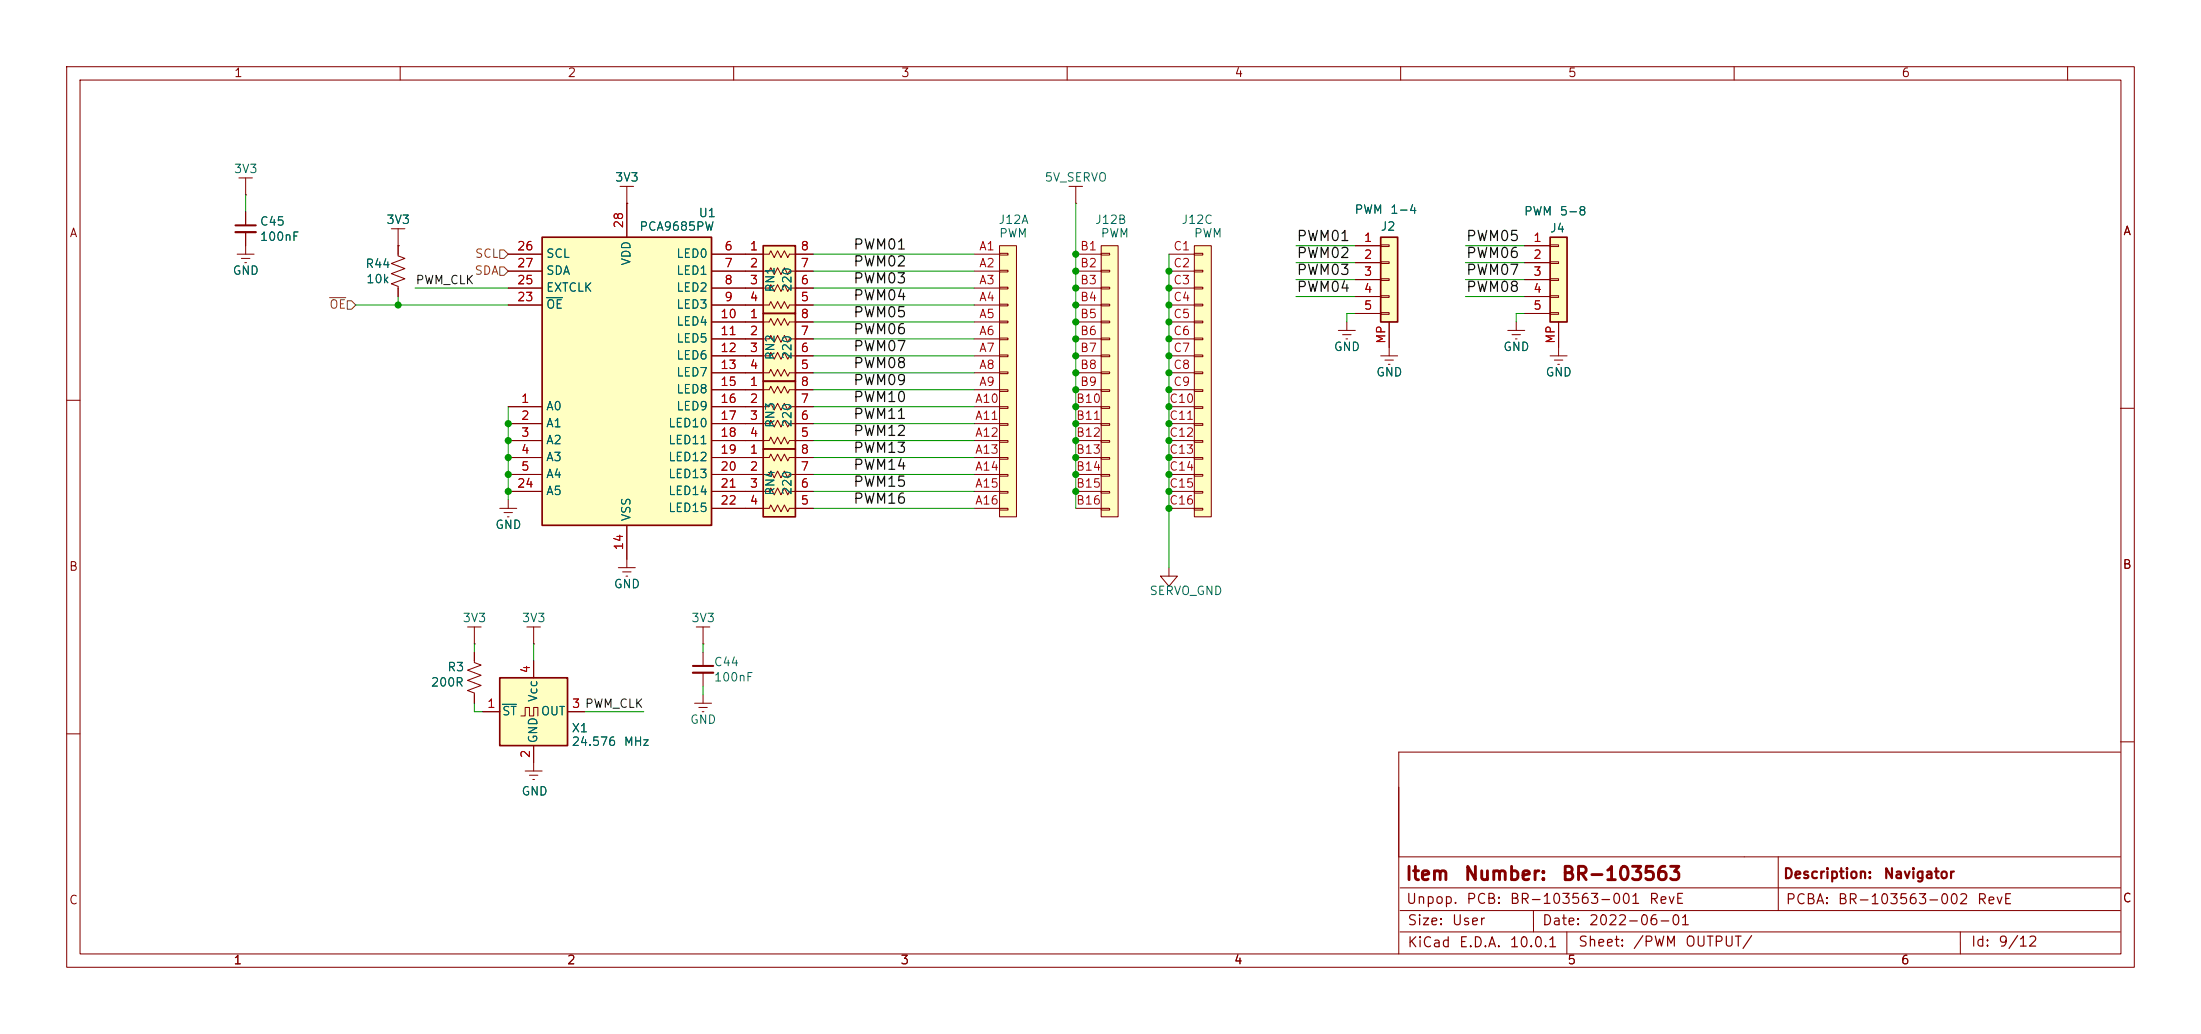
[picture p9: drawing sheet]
<svg xmlns="http://www.w3.org/2000/svg" width="330mm" height="155mm" viewBox="0 0 330 155" stroke-linecap="round" stroke-linejoin="round" font-family="sans-serif">
<g fill="none" stroke="#840000" stroke-width=".15">
<path d="M10 10h310v135h-310zM12 12h306v131h-306zM60 10v2M110 10v2M160 10v2M210 10v2M260 10v2M310 10v2M10 60h2M317.9 61.2h2M174 86.4h2.5l-1.2 1.5zM175.3 85.1v1.3"/>
<path d="M10 110h2M317.9 111.2h2M317.9 112.7h-108.2v30.3M209.7 128.4h108.2M209.9 139.7h108M209.9 136.5h108M209.9 133.1h108M229.9 136.5v3.2M234.9 139.7v3.3M266.6 128.4v4.6M266.6 133.1v3.4M293.9 139.7v3.3"/>
</g>
<path d="M149.9 36.8h2.5v40.7h-2.5z" fill="#ffffc2"/>
<g fill="none" stroke="#840000" stroke-width=".15">
<path d="M146 38.1h3.9M149.9 36.8h2.5v40.7h-2.5zM149.9 38h1.2v.2h-1.2zM146 40.6h3.9M146 43.2h3.9M146 45.7h3.9M146 48.3h3.9M146 50.8h3.9M146 53.3h3.9M146 55.9h3.9M146 58.4h3.9M149.9 40.5h1.2v.3h-1.2z"/>
<path d="M149.9 43.1h1.2v.2h-1.2zM149.9 45.6h1.2v.2h-1.2zM149.9 48.1h1.2v.3h-1.2zM149.9 50.7h1.2v.2h-1.2zM149.9 53.2h1.2v.3h-1.2zM149.9 55.8h1.2v.2h-1.2zM149.9 58.4h1.2v.3h-1.2zM146 61h3.9M146 63.5h3.9M146 66h3.9M146 68.6h3.9M146 71.1h3.9"/>
<path d="M146 73.7h3.9M146 76.2h3.9M149.9 61h1.2v.2h-1.2zM149.9 63.5h1.2v.3h-1.2zM149.9 66h1.2v.3h-1.2zM149.9 68.6h1.2v.2h-1.2zM149.9 71.1h1.2v.3h-1.2zM149.9 73.7h1.2v.2h-1.2zM149.9 76.2h1.2v.3h-1.2z"/>
</g>
<path d="M207 35.6h2.5v12.7h-2.5z" fill="#ffffc2"/>
<path d="M207 35.6h2.5v12.7h-2.5z" fill="none" stroke="#840000" stroke-width=".25"/>
<g fill="none" stroke="#840000" stroke-width=".15">
<path d="M203.2 36.8h3.8M203.2 39.4h3.8M207 36.7h1.3v.3h-1.3zM207 39.2h1.3v.3h-1.3zM200.7 49.5h2.5M201.3 50.2h1.3M201.8 50.8h.3M201.9 48.3v1.2M203.2 41.9h3.8M203.2 44.5h3.8M203.2 47h3.8M207 41.8h1.3v.2h-1.3z"/>
<path d="M207 44.3h1.3v.3h-1.3zM207 46.9h1.3v.2h-1.3zM208.3 48.3v3.8M232.4 53.3h2.5M233 54h1.3M233.6 54.6h.2M233.7 52.1v1.2"/>
</g>
<path d="M81.3 35.6h25.4v43.1h-25.4z" fill="#ffffc2"/>
<path d="M81.3 35.6h25.4v43.1h-25.4z" fill="none" stroke="#840000" stroke-width=".25"/>
<g fill="none" stroke="#840000" stroke-width=".15">
<path d="M76.2 38.1h5.1M93 27.9h2M94 30.5h.1M94 27.9v7.7M106.7 38.1h5.1M160.3 27.9h2M161.3 30.5h.1M161.3 27.9v2.6M76.2 40.6h5.1M76.2 43.2h5.1M76.2 45.7h5.1M106.7 40.6h5.1"/>
<path d="M106.7 43.2h5.1M106.7 45.7h5.1M106.7 48.3h5.1M106.7 50.8h5.1M106.7 53.3h5.1M106.7 55.9h5.1M106.7 58.4h5.1M76.2 61h5.1M76.2 63.5h5.1M76.2 66h5.1M76.2 68.6h5.1M76.2 71.1h5.1"/>
<path d="M76.2 73.7h5.1M94 78.7v5.1M106.7 61h5.1M106.7 63.5h5.1M106.7 66h5.1M106.7 68.6h5.1M106.7 71.1h5.1M106.7 73.7h5.1M106.7 76.2h5.1"/>
</g>
<path d="M81.9 44.6h2.4" fill="none" stroke="#006464" stroke-width=".15"/>
<path d="M114.4 36.8h4.9v10.2h-4.9z" fill="#ffffc2"/>
<path d="M111.8 38.1h3.5l.3-.5 .5 1 .5-1 .5 1 .5-1 .5 1 .3-.5h3.5M111.8 40.6h3.5l.3-.5 .5 1 .5-1 .5 1 .5-1 .5 1 .3-.5h3.5M111.8 43.2h3.5l.3-.5 .5 1 .5-1 .5 1 .5-1 .5 1 .3-.5h3.5M111.8 45.7h3.5l.3-.5 .5 1 .5-1 .5 1 .5-1 .5 1 .3-.5h3.5" fill="none" stroke="#840000" stroke-width=".15"/>
<path d="M114.4 36.8h4.9v10.2h-4.9z" fill="none" stroke="#840000" stroke-width=".25"/>
<path d="M114.4 47h4.9v10.2h-4.9z" fill="#ffffc2"/>
<path d="M111.8 48.3h3.5l.3-.5 .5 1 .5-1 .5 1 .5-1 .5 1 .3-.5h3.5M111.8 50.8h3.5l.3-.5 .5 1 .5-1 .5 1 .5-1 .5 1 .3-.5h3.5M111.8 53.3h3.5l.3-.5 .5 1 .5-1 .5 1 .5-1 .5 1 .3-.5h3.5M111.8 55.9h3.5l.3-.5 .5 1 .5-1 .5 1 .5-1 .5 1 .3-.5h3.5M74.9 76.2h2.6M75.6 76.8h1.2M76.1 77.5h.2M76.2 74.9v1.3" fill="none" stroke="#840000" stroke-width=".15"/>
<path d="M114.4 47h4.9v10.2h-4.9z" fill="none" stroke="#840000" stroke-width=".25"/>
<path d="M114.4 57.2h4.9v10.1h-4.9z" fill="#ffffc2"/>
<path d="M111.8 58.4h3.5l.3-.5 .5 1 .5-1 .5 1 .5-1 .5 1 .3-.5h3.5M111.8 61h3.5l.3-.5 .5 1 .5-1 .5 1 .5-1 .5 1 .3-.5h3.5M111.8 63.5h3.5l.3-.5 .5 1 .5-1 .5 1 .5-1 .5 1 .3-.5h3.5M111.8 66h3.5l.3-.5 .5 1 .5-1 .5 1 .5-1 .5 1 .3-.5h3.5" fill="none" stroke="#840000" stroke-width=".15"/>
<path d="M114.4 57.2h4.9v10.1h-4.9z" fill="none" stroke="#840000" stroke-width=".25"/>
<path d="M114.4 67.3h4.9v10.2h-4.9z" fill="#ffffc2"/>
<path d="M111.8 68.6h3.5l.3-.5 .5 1 .5-1 .5 1 .5-1 .5 1 .3-.5h3.5M111.8 71.1h3.5l.3-.5 .5 1 .5-1 .5 1 .5-1 .5 1 .3-.5h3.5M111.8 73.7h3.5l.3-.5 .5 1 .5-1 .5 1 .5-1 .5 1 .3-.5h3.5M111.8 76.2h3.5l.3-.5 .5 1 .5-1 .5 1 .5-1 .5 1 .3-.5h3.5" fill="none" stroke="#840000" stroke-width=".15"/>
<path d="M114.4 67.3h4.9v10.2h-4.9z" fill="none" stroke="#840000" stroke-width=".25"/>
<path d="M165.1 36.8h2.5v40.7h-2.5z" fill="#ffffc2"/>
<g fill="none" stroke="#840000" stroke-width=".15">
<path d="M161.3 38.1h3.8M165.1 36.8h2.5v40.7h-2.5zM165.1 38h1.3v.2h-1.3zM161.3 40.6h3.8M161.3 43.2h3.8M161.3 45.7h3.8M161.3 48.3h3.8M161.3 50.8h3.8M161.3 53.3h3.8M161.3 55.9h3.8M161.3 58.4h3.8M165.1 40.5h1.3v.3h-1.3z"/>
<path d="M165.1 43.1h1.3v.2h-1.3zM165.1 45.6h1.3v.2h-1.3zM165.1 48.1h1.3v.3h-1.3zM165.1 50.7h1.3v.2h-1.3zM165.1 53.2h1.3v.3h-1.3zM165.1 55.8h1.3v.2h-1.3zM165.1 58.4h1.3v.3h-1.3zM161.3 61h3.8M161.3 63.5h3.8M161.3 66h3.8M161.3 68.6h3.8M161.3 71.1h3.8"/>
<path d="M161.3 73.7h3.8M161.3 76.2h3.8M165.1 61h1.3v.2h-1.3zM165.1 63.5h1.3v.3h-1.3zM165.1 66h1.3v.3h-1.3zM165.1 68.6h1.3v.2h-1.3zM165.1 71.1h1.3v.3h-1.3zM165.1 73.7h1.3v.2h-1.3zM165.1 76.2h1.3v.3h-1.3zM70.1 94h2M71.1 96.5h.1M71.1 97.8v1.5l1 .4-2 .8 2 .7-2 .8 2 .7-2 .8 1 .4v1.5"/>
<path d="M71.1 94v2.5M79 94h2M80 96.5h.1M80 94v2.5M92.7 85.1h2.5M93.3 85.7h1.3M93.9 86.4h.2M94 83.8v1.3M104.4 94h2M105.4 96.5h.1M105.4 94v2.5M105.4 97.8v2"/>
<path d="M104.1 105.4h2.6M104.8 106h1.2M105.3 106.7h.2M105.4 100.8v2.1M105.4 104.1v1.3"/>
</g>
<path d="M103.9 99.8h3" fill="none" stroke="#840000" stroke-width=".3"/>
<path d="M103.9 100.8h3" fill="none" stroke="#840000" stroke-width=".33"/>
<path d="M74.9 101.6h10.2v10.2h-10.2z" fill="#ffffc2"/>
<path d="M74.9 101.6h10.2v10.2h-10.2z" fill="none" stroke="#840000" stroke-width=".25"/>
<path d="M80 99.1v2.5M72.4 106.7h2.5M78.1 107.3h.6v-1.3h.7v1.3h.6v-1.3h.6v1.3M80 111.8v2.5M85.1 106.7h2.5" fill="none" stroke="#840000" stroke-width=".15"/>
<path d="M75.3 105.6h2.1" fill="none" stroke="#006464" stroke-width=".15"/>
<path d="M179.1 36.8h2.5v40.7h-2.5z" fill="#ffffc2"/>
<g fill="none" stroke="#840000" stroke-width=".15">
<path d="M35.6 38.1h2.5M35.8 26.7h2M36.2 38.7h1.3M36.7 39.4h.3M36.8 29.2h.1M36.8 26.7v2.5M36.8 31.8v2M36.8 34.8v3.3M58.7 34.3h2M59.7 34.3v4.1l1 .3-2 .8 2 .8-2 .7 2 .8-2 .7 1 .4v1.6M59.7 36.8h.1M175.3 38.1h3.8"/>
<path d="M179.1 36.8h2.5v40.7h-2.5zM179.1 38h1.2v.2h-1.2zM175.3 40.6h3.8M175.3 43.2h3.8M175.3 45.7h3.8M175.3 48.3h3.8M175.3 50.8h3.8M175.3 53.3h3.8M175.3 55.9h3.8M175.3 58.4h3.8M179.1 40.5h1.2v.3h-1.2zM179.1 43.1h1.2v.2h-1.2z"/>
<path d="M179.1 45.6h1.2v.2h-1.2zM179.1 48.1h1.2v.3h-1.2zM179.1 50.7h1.2v.2h-1.2zM179.1 53.2h1.2v.3h-1.2zM179.1 55.8h1.2v.2h-1.2zM179.1 58.4h1.2v.3h-1.2zM207 53.3h2.5M207.6 54h1.3M208.2 54.6h.2M208.3 52.1v1.2M226.1 49.5h2.5M226.7 50.2h1.3"/>
<path d="M227.2 50.8h.3M227.3 48.3v1.2M175.3 61h3.8M175.3 63.5h3.8M175.3 66h3.8M175.3 68.6h3.8M175.3 71.1h3.8M175.3 73.7h3.8M175.3 76.2h3.8M179.1 61h1.2v.2h-1.2zM179.1 63.5h1.2v.3h-1.2zM179.1 66h1.2v.3h-1.2z"/>
<path d="M179.1 68.6h1.2v.2h-1.2zM179.1 71.1h1.2v.3h-1.2zM179.1 73.7h1.2v.2h-1.2zM179.1 76.2h1.2v.3h-1.2zM78.7 115.6h2.6M79.4 116.2h1.2M79.9 116.8h.2M80 114.3v1.3"/>
</g>
<path d="M35.3 33.8h3.1" fill="none" stroke="#840000" stroke-width=".3"/>
<path d="M35.3 34.8h3.1" fill="none" stroke="#840000" stroke-width=".33"/>
<path d="M232.4 35.6h2.5v12.7h-2.5z" fill="#ffffc2"/>
<path d="M232.4 35.6h2.5v12.7h-2.5z" fill="none" stroke="#840000" stroke-width=".25"/>
<g fill="none" stroke="#840000" stroke-width=".15">
<path d="M36.8 31.8v2M36.8 34.8v2M59.7 36.8h.1M59.7 36.8v1.3M76.2 38.1h5.1M94 30.5h.1M94 30.5v5.1M106.7 38.1h7.6M119.4 38.1h2.5M203.2 36.8h3.8M203.2 39.4h3.8M228.6 36.8h3.8"/>
<path d="M228.6 39.4h3.8M232.4 36.7h1.3v.3h-1.3zM232.4 39.2h1.3v.3h-1.3zM59.7 43.2v1.3M76.2 40.6h5.1M76.2 43.2h5.1M76.2 45.7h5.1M106.7 58.4h7.6M106.7 40.6h7.6M106.7 43.2h7.6M106.7 45.7h7.6M106.7 48.3h7.6"/>
<path d="M106.7 50.8h7.6M106.7 53.3h7.6M106.7 55.9h7.6M119.4 58.4h2.5M119.4 40.6h2.5M119.4 43.2h2.5M119.4 45.7h2.5M119.4 48.3h2.5M119.4 50.8h2.5M119.4 53.3h2.5M119.4 55.9h2.5M203.2 41.9h3.8"/>
<path d="M203.2 44.5h3.8M203.2 47h3.8M208.3 48.3v3.8M228.6 41.9h3.8M228.6 44.5h3.8M228.6 47h3.8M232.4 41.8h1.3v.2h-1.3zM232.4 44.3h1.3v.3h-1.3zM232.4 46.9h1.3v.2h-1.3zM233.7 48.3v3.8M76.2 61h5.1M76.2 63.5h5.1"/>
<path d="M76.2 66h5.1M76.2 68.6h5.1M76.2 71.1h5.1M76.2 73.7h5.1M94 78.7v5.1M106.7 61h7.6M106.7 63.5h7.6M106.7 66h7.6M106.7 68.6h7.6M106.7 71.1h7.6M106.7 73.7h7.6M106.7 76.2h7.6"/>
<path d="M119.4 61h2.5M119.4 63.5h2.5M119.4 66h2.5M119.4 68.6h2.5M119.4 71.1h2.5M119.4 73.7h2.5M119.4 76.2h2.5M71.1 97.8v1.3M80 99.1v2.5M71.1 104.1v1.3M72.4 106.7h2.5M80 111.8v2.5"/>
<path d="M85.1 106.7h2.5"/>
</g>
<path d="M74.9 37.5h.7l.6 .6-.6 .6h-.7zM49.4 44.6h2.4M52.1 45.1h.6l.6 .6-.6 .7h-.6zM74.9 40h.7l.6 .6-.6 .7h-.7z" fill="none" stroke="#725600" stroke-width=".15"/>
<g fill="none" stroke="#009600" stroke-width=".15">
<path d="M36.8 29.2v2.6M121.9 38.1h24.1M161.3 30.5v45.7M175.3 38.1v47M194.3 39.4h8.9M194.3 36.8h8.9M219.7 39.4h8.9M219.7 36.8h8.9M53.3 45.7h22.9M59.7 44.5v1.2M62.2 43.2h14M121.9 40.6h24.1"/>
<path d="M121.9 58.4h24.1M121.9 48.3h24.1M121.9 50.8h24.1M121.9 43.2h24.1M121.9 45.7h24.1M121.9 53.3h24.1M121.9 55.9h24.1M194.3 41.9h8.9M194.3 44.5h8.9M203.2 47h-1.3v1.3M219.7 41.9h8.9M219.7 44.5h8.9"/>
<path d="M228.6 47h-1.3v1.3M76.2 61v13.9M121.9 68.6h24.1M121.9 63.5h24.1M121.9 61h24.1M121.9 66h24.1M121.9 76.2h24.1M121.9 73.7h24.1M121.9 71.1h24.1M71.1 96.5v1.3M80 96.5v2.6M105.4 96.5v1.3"/>
<path d="M71.1 105.4v1.3h1.3M87.6 106.7h8.9M105.4 102.9v1.2"/>
</g>
<path d="M81.9 44.6h2.4M75.3 105.6h2.1" fill="none" stroke="#006464" stroke-width=".15"/>
<g fill="#009600" stroke="#009600" stroke-width=".15">
<circle cx="161.3" cy="50.8" r=".46"/>
<circle cx="161.3" cy="55.9" r=".46"/>
<circle cx="161.3" cy="53.3" r=".46"/>
<circle cx="161.3" cy="63.5" r=".46"/>
<circle cx="161.3" cy="58.4" r=".46"/>
<circle cx="161.3" cy="68.6" r=".46"/>
<circle cx="161.3" cy="66" r=".46"/>
<circle cx="175.3" cy="68.6" r=".46"/>
<circle cx="175.3" cy="66" r=".46"/>
<circle cx="175.3" cy="71.1" r=".46"/>
<circle cx="175.3" cy="63.5" r=".46"/>
<circle cx="161.3" cy="73.7" r=".46"/>
<circle cx="175.3" cy="73.7" r=".46"/>
<circle cx="161.3" cy="61" r=".46"/>
<circle cx="161.3" cy="71.1" r=".46"/>
<circle cx="161.3" cy="45.7" r=".46"/>
<circle cx="161.3" cy="48.3" r=".46"/>
<circle cx="161.3" cy="40.6" r=".46"/>
<circle cx="161.3" cy="38.1" r=".46"/>
<circle cx="161.3" cy="43.2" r=".46"/>
<circle cx="175.3" cy="76.2" r=".46"/>
<circle cx="175.3" cy="43.2" r=".46"/>
<circle cx="175.3" cy="50.8" r=".46"/>
<circle cx="175.3" cy="48.3" r=".46"/>
<circle cx="175.3" cy="45.7" r=".46"/>
<circle cx="175.3" cy="40.6" r=".46"/>
<circle cx="175.3" cy="58.4" r=".46"/>
<circle cx="175.3" cy="61" r=".46"/>
<circle cx="175.3" cy="53.3" r=".46"/>
<circle cx="175.3" cy="55.9" r=".46"/>
<circle cx="76.2" cy="66" r=".46"/>
<circle cx="76.2" cy="73.7" r=".46"/>
<circle cx="76.2" cy="63.5" r=".46"/>
<circle cx="59.7" cy="45.7" r=".46"/>
<circle cx="76.2" cy="68.6" r=".46"/>
<circle cx="76.2" cy="71.1" r=".46"/>
</g>
<g font-size="2" fill="#840000">
<text x="210.6" y="132.5">Item</text>
<text x="219.4" y="132.5">Number:</text>
<text x="234" y="132.5">BR-103563</text>
</g>
<g font-size="1.5" fill="#0f0f0f">
<text x="127.8" y="37.8">PWM01</text>
<text x="127.8" y="40.3">PWM02</text>
<text x="194.3" y="41.6">PWM03</text>
<text x="194.3" y="39.1">PWM02</text>
<text x="194.3" y="36.5">PWM01</text>
<text x="219.7" y="36.5">PWM05</text>
<text x="219.7" y="39.1">PWM06</text>
<text x="219.7" y="41.6">PWM07</text>
<text x="127.8" y="45.4">PWM04</text>
<text x="127.8" y="42.9">PWM03</text>
<text x="127.8" y="47.9">PWM05</text>
<text x="194.3" y="44.1">PWM04</text>
<text x="219.7" y="44.1">PWM08</text>
<text x="127.8" y="50.5">PWM06</text>
<text x="127.8" y="53">PWM07</text>
<text x="127.8" y="58.1">PWM09</text>
<text x="127.8" y="55.6">PWM08</text>
<text x="127.8" y="65.7">PWM12</text>
<text x="127.8" y="63.2">PWM11</text>
<text x="127.8" y="60.6">PWM10</text>
<text x="127.8" y="68.3">PWM13</text>
<text x="127.8" y="70.8">PWM14</text>
<text x="127.8" y="73.3">PWM15</text>
<text x="127.8" y="75.9">PWM16</text>
</g>
<g font-size="1.5" fill="#840000">
<text x="210.7" y="135.9">Unpop.</text>
<text x="219.7" y="135.9">PCB:</text>
<text x="226.2" y="135.9">BR-103563-001</text>
<text x="247.1" y="135.9">RevE</text>
<text x="267.3" y="132.1">Description:</text>
<text x="267.6" y="135.9">PCBA:</text>
<text x="275.4" y="135.9">BR-103563-002</text>
<text x="282.3" y="132.1">Navigator</text>
<text x="296.3" y="135.9">RevE</text>
<text x="210.9" y="139.1">Size:</text>
<text x="210.9" y="142.4">KiCad</text>
<text x="217.6" y="139.1">User</text>
<text x="218.6" y="142.4">E.D.A.</text>
<text x="226.2" y="142.4">10.0.1</text>
<text x="231.1" y="139.1">Date:</text>
<text x="236.5" y="142.3">Sheet:</text>
<text x="238.1" y="139.1">2022-06-01</text>
<text x="244.7" y="142.3">/PWM</text>
<text x="252.5" y="142.3">OUTPUT/</text>
<text x="295.4" y="142.3">Id:</text>
<text x="299.5" y="142.3">9/12</text>
</g>
<g font-size="1.3" fill="#840000">
<text x="35" y="11.9">1</text>
<text x="85" y="11.9">2</text>
<text x="135" y="11.9">3</text>
<text x="185" y="11.9">4</text>
<text x="235" y="11.9">5</text>
<text x="285" y="11.9">6</text>
<text x="10.3" y="35.9">A</text>
<text x="318.3" y="35.6">A</text>
<text x="10.3" y="85.9">B</text>
<text x="318.2" y="85.6">B</text>
<text x="10.3" y="135.9">C</text>
<text x="318.2" y="135.6">C</text>
<text x="34.9" y="144.9">1</text>
<text x="84.9" y="144.9">2</text>
<text x="134.9" y="144.9">3</text>
<text x="184.9" y="144.9">4</text>
<text x="234.9" y="144.9">5</text>
<text x="284.9" y="144.9">6</text>
</g>
<g font-size="1.3" fill="#006464">
<text x="35" y="26.3">3V3</text>
<text x="92.1" y="27.5">3V3</text>
<text x="156.5" y="27.5">5V_SERVO</text>
<text x="38.9" y="34.1">C45</text>
<text x="57.8" y="33.9">3V3</text>
<text x="95.8" y="34.9">PCA9685PW</text>
<text x="104.7" y="32.9">U1</text>
<text x="149.6" y="33.9">J12A</text>
<text x="149.7" y="35.9">PWM</text>
<text x="164.1" y="33.9">J12B</text>
<text x="164.9" y="35.9">PWM</text>
<text x="177" y="33.9">J12C</text>
<text x="178.9" y="35.9">PWM</text>
<text x="203" y="32.4">PWM</text>
<text x="206.9" y="34.9">J2</text>
<text x="208.3" y="32.4">1-4</text>
<text x="228.4" y="32.6">PWM</text>
<text x="232.3" y="35.2">J4</text>
<text x="233.7" y="32.6">5-8</text>
<text x="34.8" y="41.5">GND</text>
<text x="38.9" y="36.4">100nF</text>
<text x="54.7" y="40.5">R44</text>
<text x="81.8" y="39">SCL</text>
<text x="81.8" y="41.5">SDA</text>
<text x="94.8" y="39.9" transform="rotate(-90 94.8 39.9)">VDD</text>
<text x="101.3" y="39">LED0</text>
<text x="101.3" y="41.5">LED1</text>
<text x="54.8" y="42.8">10k</text>
<text x="81.8" y="46.6">OE</text>
<text x="81.8" y="44">EXTCLK</text>
<text x="101.3" y="44">LED2</text>
<text x="101.3" y="46.6">LED3</text>
<text x="116.4" y="43.9" transform="rotate(-90 116.4 43.9)">RN1</text>
<text x="119" y="43.8" transform="rotate(-90 119 43.8)">220</text>
<text x="101.3" y="49.1">LED4</text>
<text x="101.3" y="51.7">LED5</text>
<text x="119" y="54" transform="rotate(-90 119 54)">220</text>
<text x="199.9" y="52.9">GND</text>
<text x="225.3" y="52.9">GND</text>
<text x="101.3" y="54.2">LED6</text>
<text x="101.3" y="56.7">LED7</text>
<text x="101.3" y="59.3">LED8</text>
<text x="116.4" y="54.1" transform="rotate(-90 116.4 54.1)">RN2</text>
<text x="206.2" y="56.7">GND</text>
<text x="231.6" y="56.7">GND</text>
<text x="81.8" y="61.8">A0</text>
<text x="81.8" y="64.4">A1</text>
<text x="100.1" y="64.4">LED10</text>
<text x="101.3" y="61.8">LED9</text>
<text x="116.4" y="64.2" transform="rotate(-90 116.4 64.2)">RN3</text>
<text x="119" y="64.1" transform="rotate(-90 119 64.1)">220</text>
<text x="81.8" y="66.9">A2</text>
<text x="81.8" y="69.4">A3</text>
<text x="81.8" y="72">A4</text>
<text x="100.1" y="66.9">LED11</text>
<text x="100.1" y="69.4">LED12</text>
<text x="100.1" y="72">LED13</text>
<text x="81.8" y="74.5">A5</text>
<text x="100.1" y="74.5">LED14</text>
<text x="100.1" y="77.1">LED15</text>
<text x="116.4" y="74.4" transform="rotate(-90 116.4 74.4)">RN4</text>
<text x="119" y="74.3" transform="rotate(-90 119 74.3)">220</text>
<text x="74.2" y="79.6">GND</text>
<text x="94.8" y="78.2" transform="rotate(-90 94.8 78.2)">VSS</text>
<text x="91.9" y="88.5">GND</text>
<text x="172.3" y="89.5">SERVO_GND</text>
<text x="69.3" y="93.6">3V3</text>
<text x="78.2" y="93.6">3V3</text>
<text x="103.6" y="93.6">3V3</text>
<text x="67" y="100.9">R3</text>
<text x="106.9" y="100.2">C44</text>
<text x="64.5" y="103.2">200R</text>
<text x="75.2" y="107.5">ST</text>
<text x="80.9" y="105.3" transform="rotate(-90 80.9 105.3)">Vcc</text>
<text x="81" y="107.5">OUT</text>
<text x="106.9" y="102.5">100nF</text>
<text x="80.9" y="111.5" transform="rotate(-90 80.9 111.5)">GND</text>
<text x="85.6" y="112.1">24.576</text>
<text x="85.6" y="110.1">X1</text>
<text x="93.4" y="112.1">MHz</text>
<text x="103.4" y="108.8">GND</text>
<text x="78.1" y="119.6">GND</text>
</g>
<g font-size="1.3" fill="#a90000">
<text x="93.7" y="34.3" transform="rotate(-90 93.7 34.3)">28</text>
<text x="77.4" y="37.8">26</text>
<text x="77.4" y="40.4">27</text>
<text x="108.5" y="37.8">6</text>
<text x="108.5" y="40.4">7</text>
<text x="112.3" y="37.8">1</text>
<text x="112.3" y="40.4">2</text>
<text x="119.9" y="40.4">7</text>
<text x="119.9" y="37.8">8</text>
<text x="146.7" y="37.8">A1</text>
<text x="146.7" y="40.4">A2</text>
<text x="161.9" y="37.8">B1</text>
<text x="161.9" y="40.4">B2</text>
<text x="175.8" y="37.8">C1</text>
<text x="175.8" y="40.4">C2</text>
<text x="204.4" y="36.6">1</text>
<text x="204.4" y="39.1">2</text>
<text x="204.4" y="41.7">3</text>
<text x="229.8" y="36.6">1</text>
<text x="229.8" y="39.1">2</text>
<text x="229.8" y="41.7">3</text>
<text x="77.4" y="45.5">23</text>
<text x="77.4" y="42.9">25</text>
<text x="108.5" y="42.9">8</text>
<text x="108.5" y="45.5">9</text>
<text x="112.3" y="42.9">3</text>
<text x="112.3" y="45.5">4</text>
<text x="119.9" y="45.5">5</text>
<text x="119.9" y="42.9">6</text>
<text x="146.7" y="42.9">A3</text>
<text x="146.7" y="45.5">A4</text>
<text x="161.9" y="42.9">B3</text>
<text x="161.9" y="45.5">B4</text>
<text x="175.8" y="42.9">C3</text>
<text x="175.8" y="45.5">C4</text>
<text x="204.4" y="44.2">4</text>
<text x="204.4" y="46.7">5</text>
<text x="229.8" y="44.2">4</text>
<text x="229.8" y="46.7">5</text>
<text x="107.9" y="48">10</text>
<text x="107.9" y="50.5">11</text>
<text x="107.9" y="53.1">12</text>
<text x="112.3" y="48">1</text>
<text x="112.3" y="50.5">2</text>
<text x="112.3" y="53.1">3</text>
<text x="119.9" y="53.1">6</text>
<text x="119.9" y="50.5">7</text>
<text x="119.9" y="48">8</text>
<text x="146.7" y="48">A5</text>
<text x="146.7" y="50.5">A6</text>
<text x="146.7" y="53.1">A7</text>
<text x="161.9" y="48">B5</text>
<text x="161.9" y="50.5">B6</text>
<text x="161.9" y="53.1">B7</text>
<text x="175.8" y="48">C5</text>
<text x="175.8" y="50.5">C6</text>
<text x="175.8" y="53.1">C7</text>
<text x="208" y="51.6" transform="rotate(-90 208 51.6)">MP</text>
<text x="233.4" y="51.6" transform="rotate(-90 233.4 51.6)">MP</text>
<text x="107.9" y="55.6">13</text>
<text x="107.9" y="58.2">15</text>
<text x="112.3" y="55.6">4</text>
<text x="112.3" y="58.2">1</text>
<text x="119.9" y="55.6">5</text>
<text x="119.9" y="58.2">8</text>
<text x="146.7" y="55.6">A8</text>
<text x="146.7" y="58.2">A9</text>
<text x="161.9" y="55.6">B8</text>
<text x="161.9" y="58.2">B9</text>
<text x="175.8" y="55.6">C8</text>
<text x="175.8" y="58.2">C9</text>
<text x="78" y="60.7">1</text>
<text x="78" y="63.2">2</text>
<text x="78" y="65.8">3</text>
<text x="107.9" y="60.7">16</text>
<text x="107.9" y="63.2">17</text>
<text x="107.9" y="65.8">18</text>
<text x="112.3" y="60.7">2</text>
<text x="112.3" y="63.2">3</text>
<text x="112.3" y="65.8">4</text>
<text x="119.9" y="65.8">5</text>
<text x="119.9" y="63.2">6</text>
<text x="119.9" y="60.7">7</text>
<text x="146.1" y="60.7">A10</text>
<text x="146.1" y="63.2">A11</text>
<text x="146.1" y="65.8">A12</text>
<text x="161.2" y="60.7">B10</text>
<text x="161.2" y="63.2">B11</text>
<text x="161.2" y="65.8">B12</text>
<text x="175.2" y="60.7">C10</text>
<text x="175.2" y="63.2">C11</text>
<text x="175.2" y="65.8">C12</text>
<text x="78" y="68.3">4</text>
<text x="78" y="70.9">5</text>
<text x="107.9" y="68.3">19</text>
<text x="107.9" y="70.9">20</text>
<text x="112.3" y="68.3">1</text>
<text x="112.3" y="70.9">2</text>
<text x="119.9" y="70.9">7</text>
<text x="119.9" y="68.3">8</text>
<text x="146.1" y="68.3">A13</text>
<text x="146.1" y="70.9">A14</text>
<text x="161.2" y="68.3">B13</text>
<text x="161.2" y="70.9">B14</text>
<text x="175.2" y="68.3">C13</text>
<text x="175.2" y="70.9">C14</text>
<text x="77.4" y="73.4">24</text>
<text x="107.9" y="73.4">21</text>
<text x="107.9" y="75.9">22</text>
<text x="112.3" y="73.4">3</text>
<text x="112.3" y="75.9">4</text>
<text x="119.9" y="75.9">5</text>
<text x="119.9" y="73.4">6</text>
<text x="146.1" y="73.4">A15</text>
<text x="146.1" y="75.9">A16</text>
<text x="161.2" y="73.4">B15</text>
<text x="161.2" y="75.9">B16</text>
<text x="175.2" y="73.4">C15</text>
<text x="175.2" y="75.9">C16</text>
<text x="93.7" y="82.6" transform="rotate(-90 93.7 82.6)">14</text>
<text x="79.8" y="101" transform="rotate(-90 79.8 101)">4</text>
<text x="73" y="106.4">1</text>
<text x="85.7" y="106.4">3 PWM_CLK</text>
<text x="85.7" y="106.4">3</text>
<text x="79.8" y="113.7" transform="rotate(-90 79.8 113.7)">2</text>
</g>
<g font-size="1.3" fill="#725600">
<text x="71.1" y="41.5">SDA</text>
<text x="71.1" y="39">SCL</text>
<text x="49.3" y="46.6">OE</text>
</g>
<text font-size="1.3" fill="#0f0f0f" x="62.2" y="42.9">PWM_CLK</text>
</svg>
